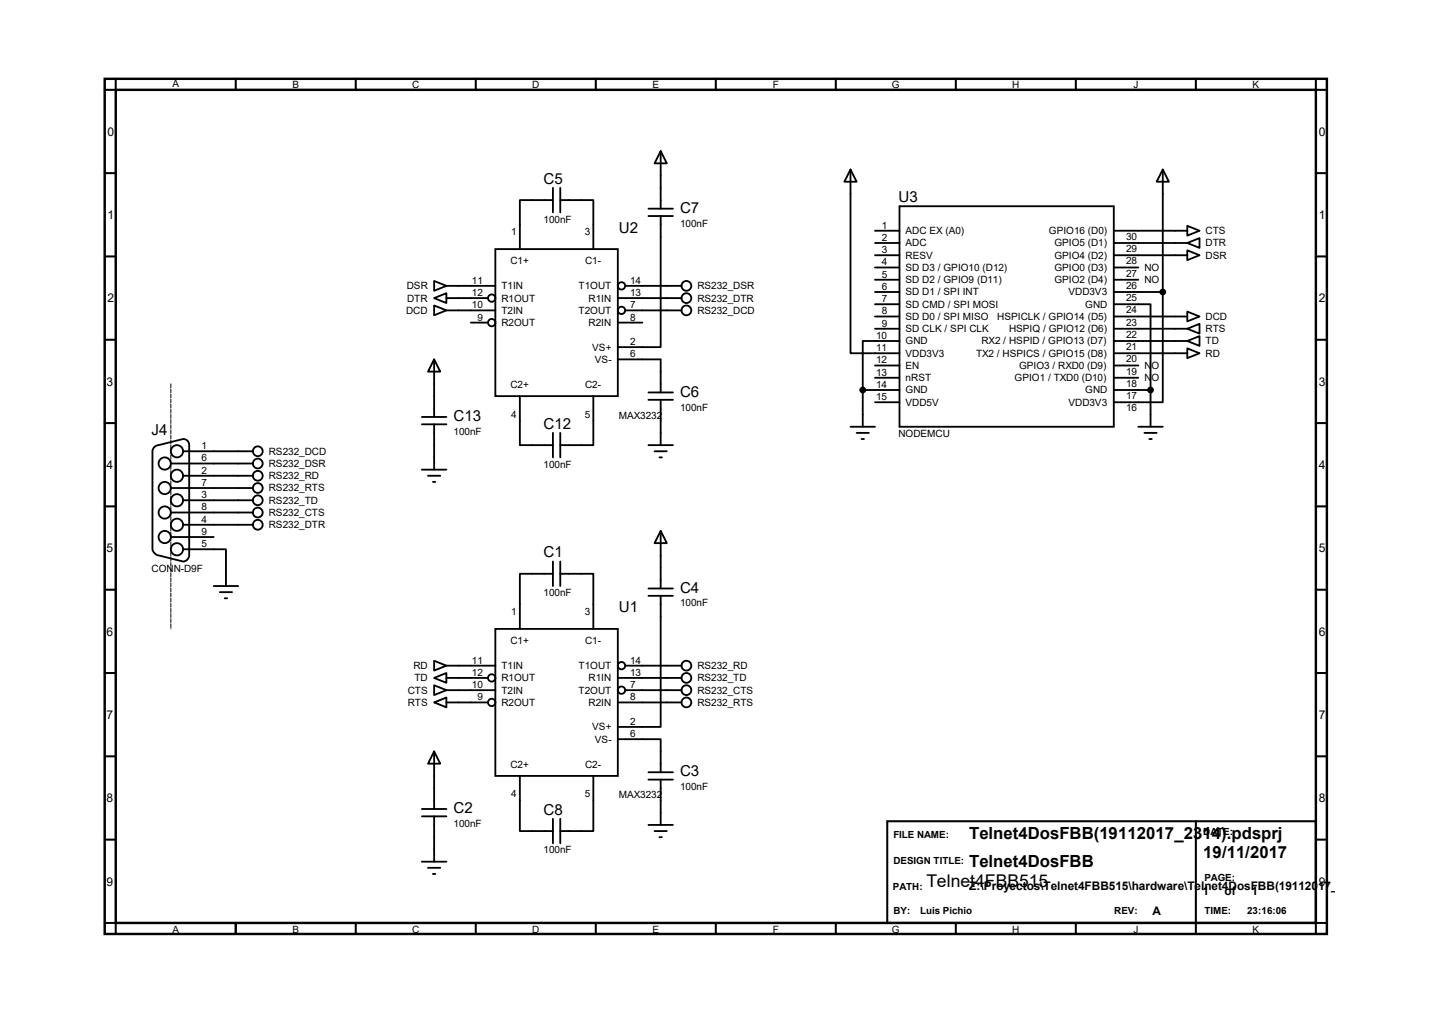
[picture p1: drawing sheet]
<svg xmlns="http://www.w3.org/2000/svg" width="297mm" height="210mm" viewBox="0 0 297 210" stroke-linecap="round" stroke-linejoin="round" font-family="sans-serif">
<path d="M21.7 16.3h253.5v177.3h-253.5zM24 18.6h248.9v172.7h-248.9z" fill="none" stroke="#000" stroke-width=".51"/>
<g fill="none" stroke="#000" stroke-width=".42">
<path d="M24 16.3v2.3h-2.3M48.9 16.3v2.3M73.8 16.3v2.3M98.7 16.3v2.3M123.6 16.3v2.3M148.5 16.3v2.3M173.4 16.3v2.3M198.2 16.3v2.3M223.1 16.3v2.3M248 16.3v2.3M272.9 16.3v2.3h2.3M21.7 35.9h2.3"/>
<path d="M272.9 35.9h2.3M21.7 53.2h2.3M272.9 53.2h2.3M21.7 70.4h2.3M272.9 70.4h2.3M21.7 87.7h2.3M272.9 87.7h2.3M21.7 105h2.3M272.9 105h2.3M21.7 122.3h2.3M21.7 139.5h2.3M272.9 122.3h2.3"/>
<path d="M272.9 139.5h2.3M21.7 156.8h2.3M272.9 156.8h2.3M21.7 174.1h2.3M184 170.3h88.9v21h-88.9zM248 170.3v23.3M272.9 174.1h2.3M21.7 191.3h2.3v2.3M48.9 191.3v2.3M73.8 191.3v2.3M98.7 191.3v2.3M123.6 191.3v2.3"/>
<path d="M148.5 191.3v2.3M173.4 191.3v2.3M198.2 191.3v2.3M223.1 191.3v2.3M275.2 191.3h-2.3v2.3"/>
</g>
<g fill="none" stroke="#000" stroke-width=".38">
<path d="M114.7 38.9v5.1M116.2 38.9v5.1M137 31.3l1.3 2.6h-2.5zM137 31.3v12M176.4 35.1l1.3 2.6h-2.6zM176.4 35.1v38.1h10.2M241.2 35.1l1.2 2.6h-2.5zM241.2 35.1v25.4M90 58.3l2.6 1-2.6 1zM92.6 59.3h10.1M102.7 51.6h25.4v30.5h-25.4zM114.7 41.5h-6.9v10.1"/>
<path d="M116.2 41.5h6.9v10.1M129.7 59.3h11.7M134.5 44.8h5.1M134.5 43.3h5.1M137 44.8v27.2h-8.9M181.5 52.9h5.1M181.5 50.4h5.1M181.5 47.8h5.1M181.5 55.5h5.1M181.5 58h5.1M186.6 42.8h44.4v45.7h-44.4zM231 52.9h15.3"/>
<path d="M231 50.4h15.3M231 47.8h15.3M231 55.5h5.1M231 58h5.1M246.3 51.9l2.5 1-2.5 1zM246.3 50.4l2.5-1v2zM246.3 46.8l2.5 1-2.5 1.1zM90 74.5l1.3 2.5h-2.5zM90 63.3l2.6 1-2.6 1.1zM90 61.8l2.6-1v2zM90 74.5v11.9M92.6 64.3h10.1"/>
<path d="M92.6 61.8h8.6M97.7 66.9h3.5M128.1 74.5h8.9v6.9M128.1 61.8h13.3M128.1 66.9h5.1M129.7 64.3h11.7M181.5 60.5h5.1M181.5 68.2h5.1M181.5 65.6h5.1M181.5 63.1h5.1M181.5 75.8h5.1M181.5 78.3h5.1"/>
<path d="M186.6 70.7h-7.7v10.2M231 63.1h7.6v17.8M231 60.5h10.2M231 68.2h15.3M231 65.6h15.3M231 73.2h15.3M231 70.7h15.3M231 75.8h5.1M231 78.3h5.1M241.2 60.5v22.9h-10.2M246.3 68.2l2.5-1.1v2.1zM246.3 64.6l2.5 1-2.5 1z"/>
<path d="M246.3 72.2l2.5 1-2.5 1.1zM246.3 70.7l2.5-1v2zM31.9 92.8l.7-.5 5.4-1.3a1.2 1.2 0 0 1 1.2 1.3v22.8a1.37 1.37 0 0 1-1.2 1.3l-5.1-1.3a1.61 1.61 0 0 1-1.3-1.2v-20.3zM35.4 96.1h17.1M38 93.6h14.5M38 98.6h14.5M87.5 97.4h5.1M87.5 88h5.1M87.5 86.4h5.1M88.8 98.6h2.5M89.8 99.9h.5M90 88v9.4"/>
<path d="M107.8 82.1v10.2h6.9M114.7 89.7v5.1M116.2 89.7v5.1M123.1 82.1v10.2h-6.9M134.5 92.3h5.1M134.5 82.9h5.1M134.5 81.4h5.1M135.8 93.6h2.5M136.8 94.8h.5M137 82.9v9.4M176.4 88.5h5.1M177.7 89.7h2.5"/>
<path d="M178.7 91h.5M178.9 80.9h7.7M178.9 80.9v7.6M181.5 83.4h5.1M231 80.9h7.6M236.1 88.5h5.1M237.4 89.7h2.5M238.4 91h.5M238.6 80.9v7.6M35.4 106.3h17.1M35.4 101.2h17.1M35.4 111.3h8.9"/>
<path d="M38 113.9h8.9v7.6M38 103.7h14.5M38 108.8h14.5M114.7 119h-6.9v11.4M114.7 116.4v5.1M116.2 119h6.9v11.4M116.2 116.4v5.1M137 110.1l1.3 2.5h-2.5zM137 110.1v11.9M44.3 121.5h5.1M45.6 122.8h2.5M46.6 124h.5"/>
<path d="M90 137l2.6 1-2.6 1zM92.6 138h10.1M102.7 130.4h25.4v30.5h-25.4zM129.7 138h11.7M134.5 122h5.1M134.5 123.5h5.1M137 123.5v27.2h-8.9M90 155.8l1.3 2.5h-2.5zM90 140.5l2.6-1v2.1zM90 145.6l2.6-1v2zM90 142.1l2.6 1-2.6 1zM90 155.8v11.9"/>
<path d="M92.6 140.5h8.6M92.6 145.6h8.6M92.6 143.1h10.1M128.1 153.2h8.9v6.9M128.1 140.5h13.3M128.1 145.6h13.3M129.7 143.1h11.7M87.5 178.6h5.1M87.5 167.7h5.1M87.5 169.2h5.1M88.8 179.9h2.5M90 169.2v9.4"/>
<path d="M107.8 160.9v11.4h6.9M114.7 169.8v5M116.2 169.8v5M123.1 160.9v11.4h-6.9M134.5 171h5.1M134.5 160.1h5.1M134.5 161.6h5.1M135.8 172.3h2.5M136.8 173.6h.5M137 161.6v9.4M89.8 181.2h.5"/>
<circle cx="128.9" cy="59.3" r=".76"/>
<circle cx="142.4" cy="59.3" r="1.02"/>
<circle cx="102" cy="61.8" r=".76"/>
<circle cx="102" cy="66.9" r=".76"/>
<circle cx="128.9" cy="64.3" r=".76"/>
<circle cx="142.4" cy="64.3" r="1.02"/>
<circle cx="142.4" cy="61.8" r="1.02"/>
<circle cx="34.2" cy="96.1" r="1.27"/>
<circle cx="36.7" cy="98.6" r="1.27"/>
<circle cx="36.7" cy="93.6" r="1.27"/>
<circle cx="53.5" cy="98.6" r="1.02"/>
<circle cx="53.5" cy="96.1" r="1.02"/>
<circle cx="53.5" cy="93.6" r="1.02"/>
<circle cx="34.2" cy="111.3" r="1.27"/>
<circle cx="34.2" cy="106.3" r="1.27"/>
<circle cx="34.2" cy="101.2" r="1.27"/>
<circle cx="36.7" cy="113.9" r="1.27"/>
<circle cx="36.7" cy="108.8" r="1.27"/>
<circle cx="36.7" cy="103.7" r="1.27"/>
<circle cx="53.5" cy="103.7" r="1.02"/>
<circle cx="53.5" cy="101.2" r="1.02"/>
<circle cx="53.5" cy="108.8" r="1.02"/>
<circle cx="53.5" cy="106.3" r="1.02"/>
<circle cx="128.9" cy="138" r=".76"/>
<circle cx="142.4" cy="138" r="1.02"/>
<circle cx="102" cy="140.5" r=".76"/>
<circle cx="102" cy="145.6" r=".76"/>
<circle cx="128.9" cy="143.1" r=".76"/>
<circle cx="142.4" cy="140.5" r="1.02"/>
<circle cx="142.4" cy="145.6" r="1.02"/>
<circle cx="142.4" cy="143.1" r="1.02"/>
</g>
<g fill="#000" stroke="#000" stroke-width=".38">
<circle cx="241.2" cy="60.5" r=".51"/>
<circle cx="178.9" cy="80.9" r=".51"/>
<circle cx="238.6" cy="80.9" r=".51"/>
</g>
<path d="M35.4 79.6l.1 50.8" fill="none" stroke="#000" stroke-width=".21" stroke-dasharray=".8 .3"/>
<text font-size="3.6" x="192.2" y="183.9">Telnet4FBB515</text>
<g font-size="3.5">
<text x="201" y="173.9">Telnet4DosFBB(19112017_2314).pdsprj</text>
<text x="201" y="179.7">Telnet4DosFBB</text>
<text x="249.6" y="178">19/11/2017</text>
</g>
<g font-size="3.1">
<text x="112.7" y="38.1">C5</text>
<text x="186.4" y="41.9">U3</text>
<text x="141.1" y="44.2">C7</text>
<text x="128.4" y="48.3">U2</text>
<text x="141.1" y="82.3">C6</text>
<text x="94.1" y="87.3">C13</text>
<text x="112.7" y="88.9">C12</text>
<text x="31.5" y="90.2">J4</text>
<text x="112.7" y="115.5">C1</text>
<text x="141.1" y="122.9">C4</text>
<text x="128.4" y="127">U1</text>
<text x="141.1" y="161">C3</text>
<text x="94.1" y="168.6">C2</text>
<text x="112.7" y="168.9">C8</text>
</g>
<g font-size="2.5">
<text x="22.3" y="28.2">0</text>
<text x="273.5" y="28.2">0</text>
<text x="22.3" y="45.4">1</text>
<text x="273.5" y="45.4">1</text>
<text x="22.3" y="62.7">2</text>
<text x="273.5" y="62.7">2</text>
<text x="22.1" y="80">3</text>
<text x="273.5" y="80">3</text>
<text x="22.1" y="97.2">4</text>
<text x="273.5" y="97.2">4</text>
<text x="22.1" y="114.5">5</text>
<text x="273.5" y="114.5">5</text>
<text x="22.1" y="131.8">6</text>
<text x="273.5" y="131.8">6</text>
<text x="22.1" y="149.1">7</text>
<text x="273.5" y="149.1">7</text>
<text x="22.1" y="166.3">8</text>
<text x="273.5" y="166.3">8</text>
<text x="22.1" y="183.6">9</text>
<text x="201" y="184.6">Z:\Proyectos\Telnet4FBB515\hardware\Telnet4DosFBB(19112017_2314).pdsprj</text>
<text x="249.4" y="185.6">1</text>
<text x="254" y="185.6">of</text>
<text x="259.5" y="185.6">1</text>
<text x="273.5" y="183.6">9</text>
<text x="239" y="189.7">A</text>
</g>
<g font-size="2.1">
<text x="35.8" y="18.1">A</text>
<text x="60.7" y="18.3">B</text>
<text x="85.5" y="18.3">C</text>
<text x="110.4" y="18.3">D</text>
<text x="135.3" y="18.3">E</text>
<text x="160.3" y="18.3">F</text>
<text x="185" y="18.3">G</text>
<text x="209.9" y="18.3">H</text>
<text x="235.1" y="18.3">J</text>
<text x="259.8" y="18.3">K</text>
<text x="112.7" y="46.1">100nF</text>
<text x="141.1" y="47">100nF</text>
<text x="182.9" y="47.4">1</text>
<text x="106" y="48.7">1</text>
<text x="121.3" y="48.7">3</text>
<text x="182.9" y="50">2</text>
<text x="182.9" y="52.5">3</text>
<text x="187.8" y="48.6">ADC EX (A0)</text>
<text x="187.8" y="51.1">ADC</text>
<text x="187.8" y="53.6">RESV</text>
<text x="217.6" y="48.6">GPIO16 (D0)</text>
<text x="218.7" y="51.1">GPIO5 (D1)</text>
<text x="218.7" y="53.6">GPIO4 (D2)</text>
<text x="233.6" y="49.7">30</text>
<text x="233.6" y="52.3">29</text>
<text x="250.1" y="53.6">DSR</text>
<text x="250.1" y="51.1">DTR</text>
<text x="250.1" y="48.6">CTS</text>
<text x="84.4" y="60">DSR</text>
<text x="97.9" y="58.8">11</text>
<text x="104" y="60">T1IN</text>
<text x="105.9" y="54.8">C1+</text>
<text x="120" y="60">T1OUT</text>
<text x="121.4" y="54.8">C1-</text>
<text x="130.7" y="58.8">14</text>
<text x="144.7" y="60">RS232_DSR</text>
<text x="182.9" y="55">4</text>
<text x="182.9" y="57.6">5</text>
<text x="187.8" y="56.2">SD D3 / GPIO10 (D12)</text>
<text x="187.8" y="58.7">SD D2 / GPIO9 (D11)</text>
<text x="218.7" y="56.2">GPIO0 (D3)</text>
<text x="218.7" y="58.7">GPIO2 (D4)</text>
<text x="233.6" y="54.8">28</text>
<text x="233.6" y="57.4">27</text>
<text x="233.6" y="59.9">26</text>
<text x="237.4" y="56.1">NO</text>
<text x="237.4" y="58.6">NO</text>
<text x="84.2" y="65.1">DCD</text>
<text x="84.5" y="62.5">DTR</text>
<text x="97.9" y="61.4">12</text>
<text x="97.9" y="63.9">10</text>
<text x="104" y="62.5">R1OUT</text>
<text x="104" y="65.1">T2IN</text>
<text x="120" y="65.1">T2OUT</text>
<text x="122.1" y="62.5">R1IN</text>
<text x="130.7" y="61.4">13</text>
<text x="130.7" y="63.9">7</text>
<text x="144.7" y="65.1">RS232_DCD</text>
<text x="144.7" y="62.5">RS232_DTR</text>
<text x="182.9" y="60.1">6</text>
<text x="182.9" y="62.7">7</text>
<text x="182.9" y="65.2">8</text>
<text x="187.8" y="61.3">SD D1 / SPI INT</text>
<text x="187.8" y="63.8">SD CMD / SPI MOSI</text>
<text x="221.6" y="61.3">VDD3V3</text>
<text x="225.1" y="63.8">GND</text>
<text x="233.6" y="62.4">25</text>
<text x="233.6" y="65">24</text>
<text x="99.1" y="66.5">9</text>
<text x="104" y="67.6">R2OUT</text>
<text x="122.1" y="67.6">R2IN</text>
<text x="130.7" y="66.5">8</text>
<text x="130.7" y="71.5">2</text>
<text x="181.7" y="70.3">10</text>
<text x="182.9" y="67.7">9</text>
<text x="187.8" y="66.3">SD D0 / SPI MISO</text>
<text x="187.8" y="68.9">SD CLK / SPI CLK</text>
<text x="187.8" y="71.4">GND</text>
<text x="203.6" y="71.4">RX2 / HSPID / GPIO13 (D7)</text>
<text x="206.8" y="66.3">HSPICLK / GPIO14 (D5)</text>
<text x="209.3" y="68.9">HSPIQ / GPIO12 (D6)</text>
<text x="233.6" y="67.5">23</text>
<text x="233.6" y="70.1">22</text>
<text x="250.1" y="68.9">RTS</text>
<text x="250.1" y="66.3">DCD</text>
<text x="250.1" y="71.4">TD</text>
<text x="122.9" y="72.7">VS+</text>
<text x="123.4" y="75.2">VS-</text>
<text x="130.7" y="74.1">6</text>
<text x="181.7" y="72.8">11</text>
<text x="181.7" y="75.4">12</text>
<text x="181.7" y="77.9">13</text>
<text x="187.8" y="74">VDD3V3</text>
<text x="187.8" y="76.5">EN</text>
<text x="202.4" y="74">TX2 / HSPICS / GPIO15 (D8)</text>
<text x="211.4" y="76.5">GPIO3 / RXD0 (D9)</text>
<text x="233.6" y="72.6">21</text>
<text x="233.6" y="75.1">20</text>
<text x="233.6" y="77.7">19</text>
<text x="237.4" y="76.4">NO</text>
<text x="250.1" y="74">RD</text>
<text x="105.9" y="80.4">C2+</text>
<text x="121.4" y="80.4">C2-</text>
<text x="181.7" y="80.4">14</text>
<text x="181.7" y="83">15</text>
<text x="187.8" y="79">nRST</text>
<text x="187.8" y="81.6">GND</text>
<text x="210.4" y="79">GPIO1 / TXD0 (D10)</text>
<text x="225.1" y="81.6">GND</text>
<text x="233.6" y="80.2">18</text>
<text x="233.6" y="82.8">17</text>
<text x="237.4" y="79">NO</text>
<text x="106" y="86.6">4</text>
<text x="121.3" y="86.6">5</text>
<text x="128.4" y="86.8">MAX3232</text>
<text x="141.1" y="85.1">100nF</text>
<text x="187.8" y="84.1">VDD5V</text>
<text x="221.6" y="84.1">VDD3V3</text>
<text x="233.6" y="85.3">16</text>
<text x="41.8" y="93.1">1</text>
<text x="41.8" y="95.7">6</text>
<text x="55.8" y="94.3">RS232_DCD</text>
<text x="94.1" y="90.2">100nF</text>
<text x="186.4" y="90.6">NODEMCU</text>
<text x="41.8" y="98.2">2</text>
<text x="41.8" y="100.8">7</text>
<text x="55.8" y="99.4">RS232_RD</text>
<text x="55.8" y="96.8">RS232_DSR</text>
<text x="55.8" y="101.9">RS232_RTS</text>
<text x="112.7" y="96.9">100nF</text>
<text x="41.8" y="103.3">3</text>
<text x="41.8" y="105.8">8</text>
<text x="55.8" y="104.4">RS232_TD</text>
<text x="55.8" y="107">RS232_CTS</text>
<text x="41.8" y="108.4">4</text>
<text x="41.8" y="110.9">9</text>
<text x="41.8" y="113.5">5</text>
<text x="55.8" y="109.5">RS232_DTR</text>
<text x="31.5" y="118.5">CONN-D9F</text>
<text x="112.7" y="123.6">100nF</text>
<text x="141.1" y="125.7">100nF</text>
<text x="106" y="127.4">1</text>
<text x="121.3" y="127.4">3</text>
<text x="97.9" y="137.6">11</text>
<text x="105.9" y="133.6">C1+</text>
<text x="121.4" y="133.6">C1-</text>
<text x="130.7" y="137.6">14</text>
<text x="84.6" y="143.8">CTS</text>
<text x="85.8" y="138.7">RD</text>
<text x="86" y="141.3">TD</text>
<text x="97.9" y="140.1">12</text>
<text x="97.9" y="142.7">10</text>
<text x="104" y="138.7">T1IN</text>
<text x="104" y="141.3">R1OUT</text>
<text x="104" y="143.8">T2IN</text>
<text x="120" y="138.7">T1OUT</text>
<text x="120" y="143.8">T2OUT</text>
<text x="122.1" y="141.3">R1IN</text>
<text x="130.7" y="140.1">13</text>
<text x="130.7" y="142.7">7</text>
<text x="144.7" y="138.7">RS232_RD</text>
<text x="144.7" y="141.3">RS232_TD</text>
<text x="144.7" y="143.8">RS232_CTS</text>
<text x="84.6" y="146.3">RTS</text>
<text x="99.1" y="145.2">9</text>
<text x="104" y="146.3">R2OUT</text>
<text x="122.1" y="146.3">R2IN</text>
<text x="130.7" y="145.2">8</text>
<text x="144.7" y="146.3">RS232_RTS</text>
<text x="122.9" y="151.4">VS+</text>
<text x="123.4" y="154">VS-</text>
<text x="130.7" y="150.3">2</text>
<text x="130.7" y="152.8">6</text>
<text x="105.9" y="159.2">C2+</text>
<text x="121.4" y="159.2">C2-</text>
<text x="106" y="165.3">4</text>
<text x="121.3" y="165.3">5</text>
<text x="128.4" y="165.5">MAX3232</text>
<text x="141.1" y="163.8">100nF</text>
<text x="94.1" y="171.4">100nF</text>
<text x="112.7" y="176.9">100nF</text>
<text x="35.8" y="193.3">A</text>
<text x="60.7" y="193.3">B</text>
<text x="85.5" y="193.3">C</text>
<text x="110.4" y="193.3">D</text>
<text x="135.3" y="193.3">E</text>
<text x="160.3" y="193.3">F</text>
<text x="185" y="193.3">G</text>
<text x="209.9" y="193.3">H</text>
<text x="235.1" y="193.3">J</text>
<text x="259.8" y="193.3">K</text>
</g>
<g font-size="2">
<text x="185.3" y="173.7">FILE NAME:</text>
<text x="249.6" y="173.2">DATE:</text>
<text x="185.3" y="179.2">DESIGN TITLE:</text>
<text x="185.2" y="184.5">PATH:</text>
<text x="249.8" y="182.6">PAGE:</text>
<text x="185.3" y="189.4">BY:</text>
<text x="190.9" y="189.4">Luis Pichio</text>
<text x="231.1" y="189.6">REV:</text>
<text x="249.8" y="189.6">TIME:</text>
<text x="258.6" y="189.6">23:16:06</text>
</g>
</svg>
